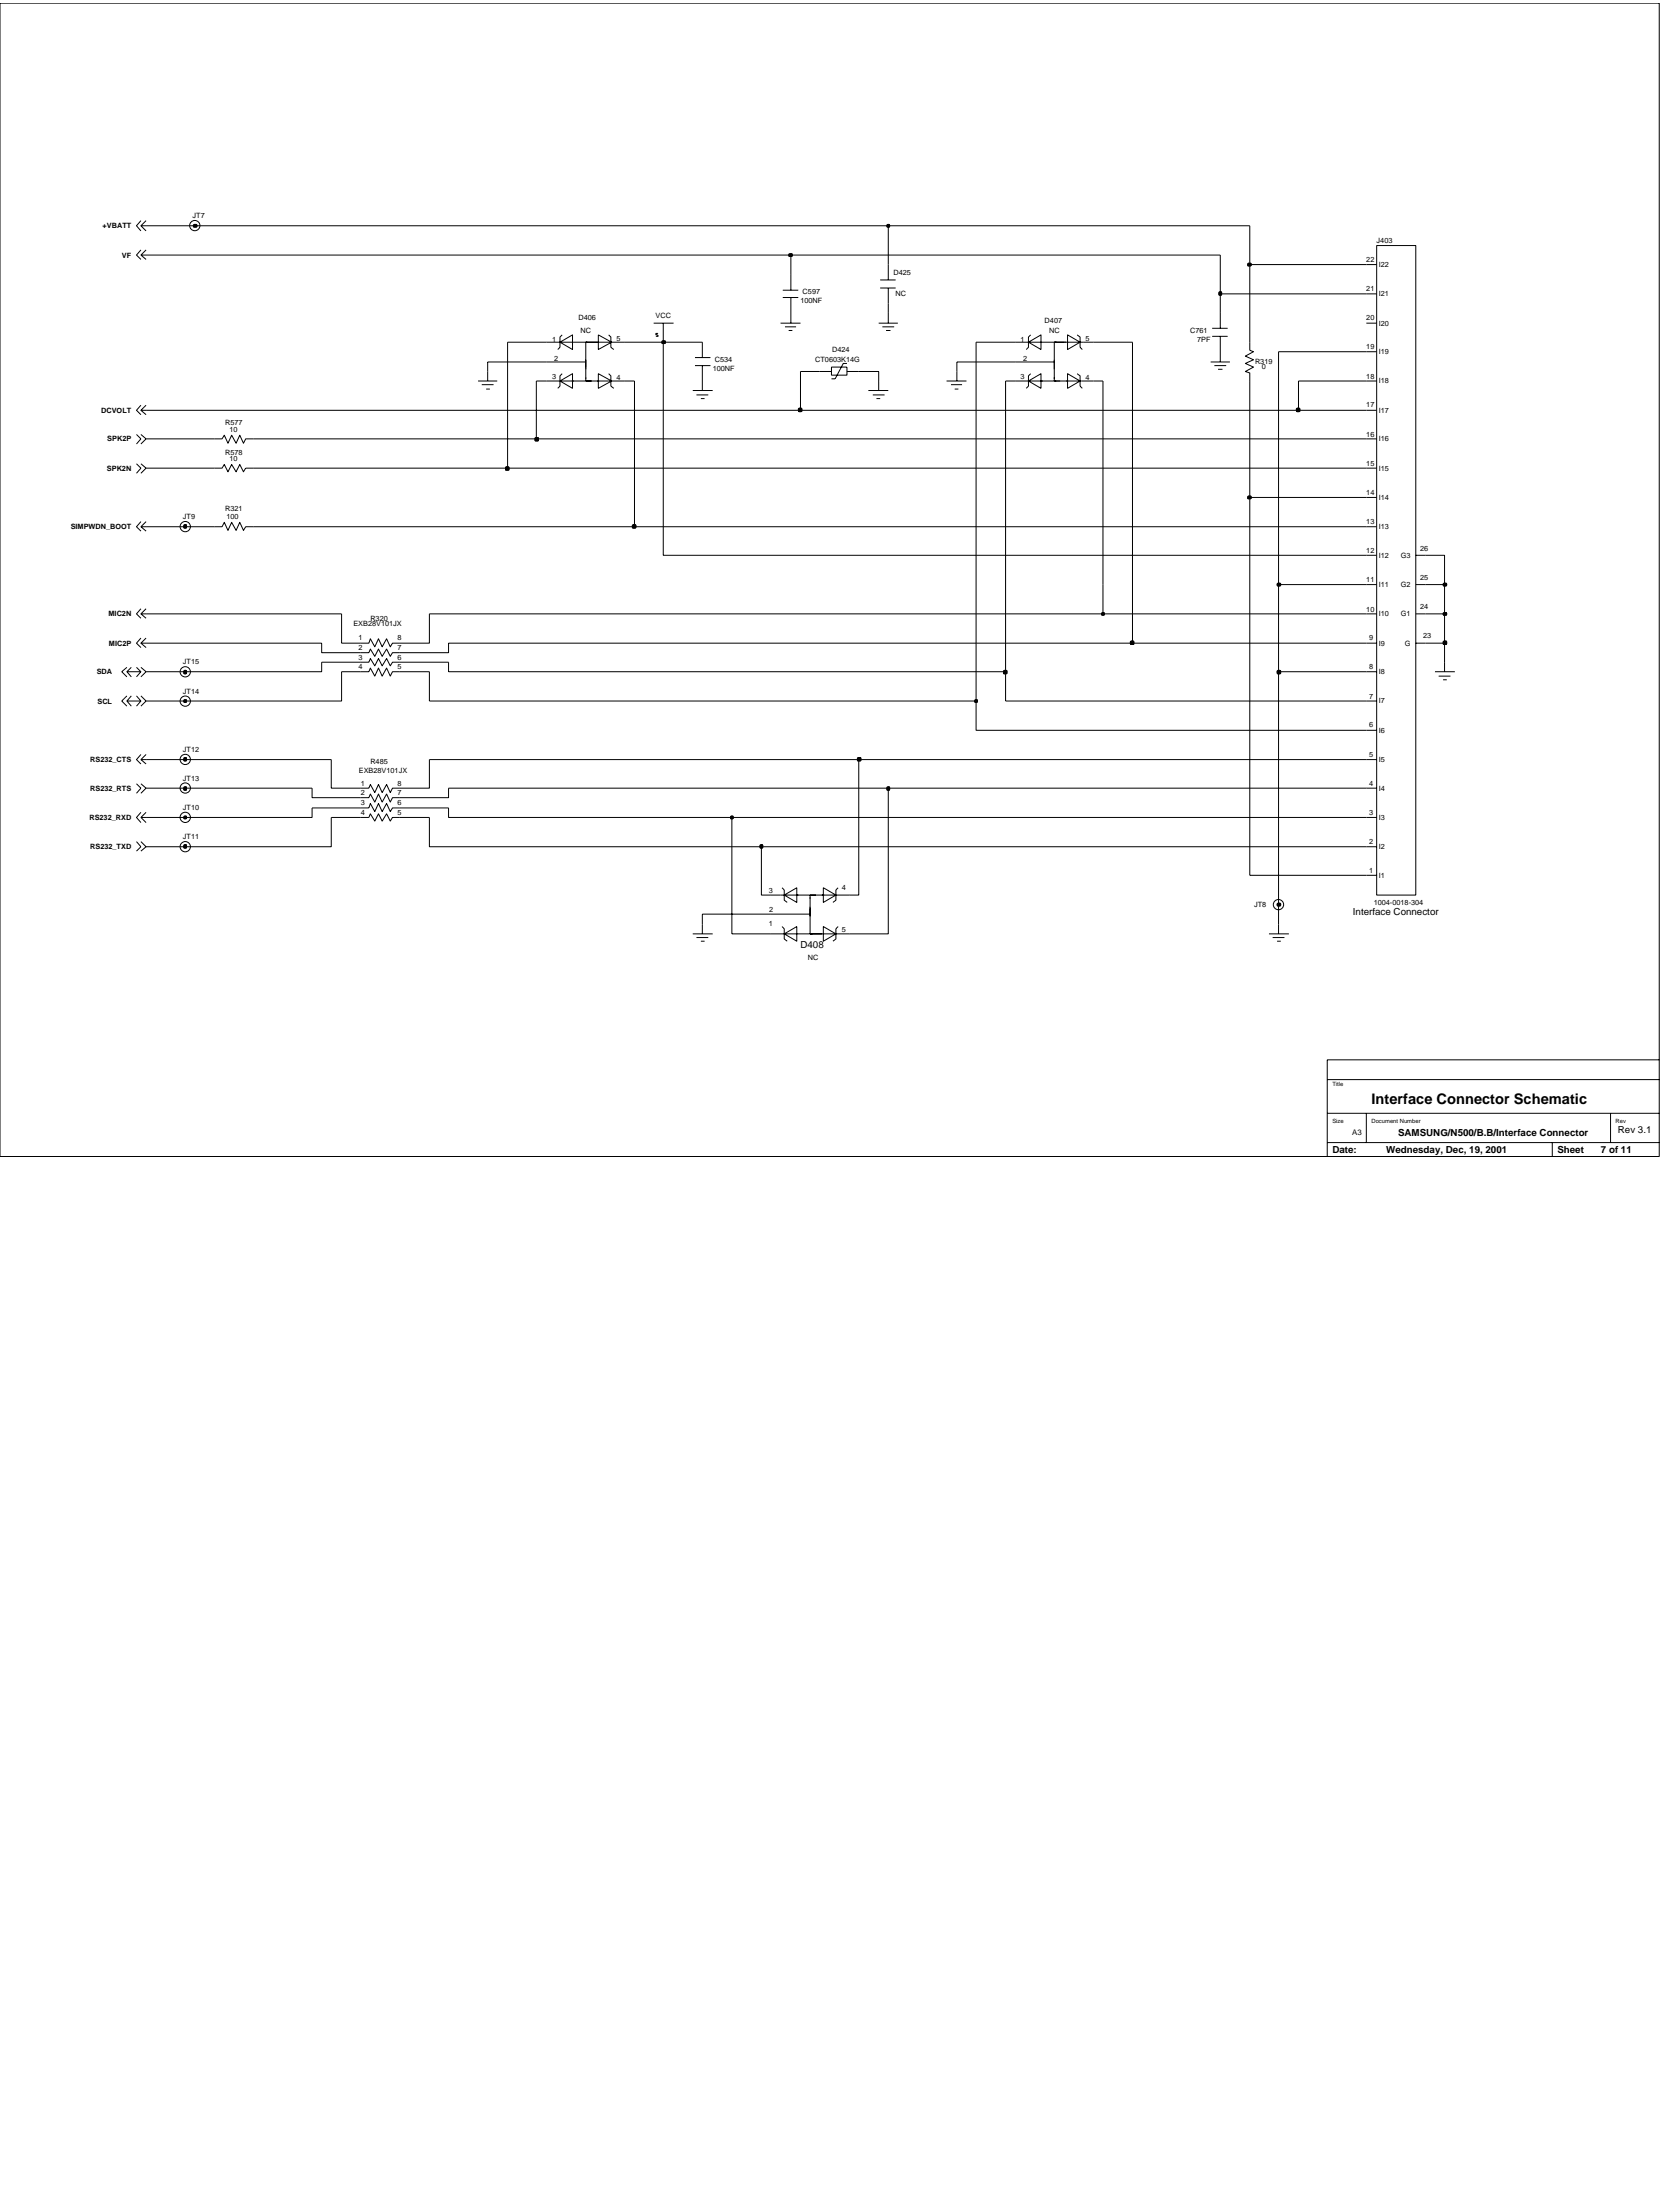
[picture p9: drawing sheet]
<svg xmlns="http://www.w3.org/2000/svg" width="192mm" height="254mm" viewBox="0 0 192 254" stroke-linecap="round" stroke-linejoin="round" font-family="sans-serif">
<g fill="none" stroke="#000" stroke-width=".12">
<path d="M16.3 28.9l-.5 .5 .5 .6M16.3 29.4l.6 .6M16.3 29.4h.6M16.3 25.5l-.5 .6 .5 .6M16.3 26.1h.6M16.9 25.5l-.6 .6 .6 .6M16.9 28.9l-.6 .5M63.1 39.5h9M64.6 39.5l1.5-.8v1.7zM64.9 38.7l-.3 .2v1.2l-.2 .3M67.6 39.5v4.5M69 38.7l1.6 .8-1.6 .9z"/>
<path d="M70.2 38.7l.3 .2v1.2l.3 .3M75.4 37.3h2.3M76.5 37.3v2.2M81.1 39.5v1.8M90.1 37.3h2.3M90.3 33.5h1.8M90.3 34.4h1.8M90.6 37.7h1.3M91 38.2h.4M91.3 31.6v1.9M91.3 34.4v2.9M101.4 37.3h2.2"/>
<path d="M101.6 33.3h1.8M101.6 32.3h1.8M101.8 37.7h1.4M102.3 38.2h.5M102.5 30.5v1.8M102.5 33.3v1.7M102.5 36.1v1.2M117.2 39.5h9M118.7 39.5l1.4-.8v1.7zM118.9 38.7l-.2 .2v1.2l-.3 .3M121.7 39.5v4.5M123.2 38.7l1.4 .8-1.4 .9z"/>
<path d="M124.3 38.7l.3 .2v1.2l.3 .3M139.9 37.9h1.8M139.9 38.8h1.8M140.8 36.1v1.8M140.8 38.8v3M144.2 39.5v.9l.5 .2-1 .5 1 .4-1 .5 1 .4-1 .5 .5 .2v.9M157.7 37.3h1.2M157.7 30.5h1.2M157.7 33.9h1.2M15.8 53.5l.5 .6-.5 .5M15.8 50.2l.5 .5-.5 .6M16.3 46.8l-.5 .6 .5 .5"/>
<path d="M16.3 47.4h.6M16.3 53.5l.6 .6-.6 .5M16.3 50.2l.6 .5-.6 .6M16.9 46.8l-.6 .6 .6 .5M24.8 50.7h.8l.3-.5 .4 1 .4-1 .5 1 .5-1 .4 1 .3-.5h.9M24.8 54.1h.8l.3-.5 .4 .9 .4-.9 .5 .9 .5-.9 .4 .9 .3-.4h.9M55.2 44h2.2M55.6 44.4h1.4M56.1 44.9h.4M56.3 42.9v1.1M63.1 44h9M63.1 41.8h4.5"/>
<path d="M64.6 44l1.5-.9v1.7zM64.9 43.1l-.3 .3v1.2l-.2 .2M69 43.1l1.6 .9-1.6 .8zM70.2 43.1l.3 .3v1.2l.3 .2M79.9 45.1h2.3M80.2 42.2h1.8M80.2 41.3h1.8M80.4 45.6h1.3M80.9 46h.4M81.1 42.2v2.9M94.6 42.9h1.4M96 42.4h1.7v.9h-1.7z"/>
<path d="M97.7 42h-.4l-.9 1.7h-.4M97.7 42.9h1.4M100.2 45.1h2.3M100.7 45.6h1.4M101.1 46h.5M101.4 44v1.1M109.2 44h2.3M109.7 44.4h1.3M110.2 44.9h.4M110.4 42.9v1.1M117.2 44h9M117.2 41.8h4.5"/>
<path d="M118.7 44l1.4-.9v1.7zM118.9 43.1l-.2 .3v1.2l-.3 .2M123.2 43.1l1.4 .9-1.4 .8zM124.3 43.1l.3 .3v1.2l.3 .2M139.7 41.8h2.2M140.1 42.2h1.4M140.6 42.6h.5M157.7 47.4h1.2M157.7 40.6h1.2M157.7 44h1.2M157.7 50.7h1.2M157.7 54.1h1.2"/>
<path d="M157.7 57.4h1.2M14.6 77.6h1.7M14.6 77l-.6 .6 .6 .5M15.2 77l-.6 .6 .6 .5M15.8 77l.5 .6-.5 .5M16.3 73.7l-.5 .6 .5 .5M16.3 74.3h.6M16.3 70.3l-.5 .6 .5 .5M16.3 70.9h.6M16.3 60.8h.6M16.3 60.2l-.5 .6 .5 .5M16.3 60.8l.6 .5"/>
<path d="M16.3 77l.6 .6-.6 .5M16.9 73.7l-.6 .6 .6 .5M16.9 70.3l-.6 .6 .6 .5M16.9 60.2l-.6 .6M24.8 60.8h.8l.3-.5 .4 .9 .4-.9 .5 .9 .5-.9 .4 .9 .3-.4h.9M41.6 74.3h1l.1-.6 .6 1 .4-1 .4 1 .5-1 .4 1 .3-.4h.8M41.6 75.4h1l.1-.5 .6 .9 .4-.9 .4 .9 .5-.9 .4 .9 .3-.4h.8M41.6 76.5h1l.1-.5 .6 .9 .4-.9 .4 .9 .5-.9 .4 .9 .3-.4h.8M41.6 77.6h1l.1-.5 .6 1 .4-1 .4 1 .5-1 .4 1 .3-.5h.8M157.7 74.3h1.2M157.7 70.9h1.2M157.7 77.6h1.2"/>
<path d="M157.7 67.5h1.2M157.7 60.8h1.2M157.7 64.1h1.2M163.4 74.3h1.1M163.4 70.9h1.1M163.4 67.5h1.1M163.4 64.1h1.1M165.6 77.6h2.3M166 78.1h1.4M166.5 78.5h.5M166.7 76.5v1.1M14.6 80.9h1.7"/>
<path d="M14.6 80.3l-.6 .6 .6 .6M15.2 80.3l-.6 .6 .6 .6M15.8 80.3l.5 .6-.5 .6M15.8 97.2l.5 .6-.5 .5M15.8 90.5l.5 .5-.5 .6M16.3 97.2l.6 .6-.6 .5M16.3 80.3l.6 .6-.6 .6M16.3 87.7h.6M16.3 94.4h.6M16.3 90.5l.6 .5-.6 .6M16.3 93.8l-.5 .6 .5 .6M16.3 94.4l.6 .6"/>
<path d="M16.3 87.1l-.5 .6 .5 .5M16.3 87.7l.6 .5M16.9 93.8l-.6 .6M16.9 87.1l-.6 .6M41.6 91h1l.1-.4 .6 .9 .4-.9 .4 .9 .5-.9 .4 .9 .3-.5h.8M41.6 92.1h1l.1-.4 .6 .9 .4-.9 .4 .9 .5-.9 .4 .9 .3-.5h.8M41.6 93.3h1l.1-.5 .6 .9 .4-.9 .4 .9 .5-.9 .4 .9 .3-.4h.8M41.6 94.4h1l.1-.4 .6 .8 .4-.8 .4 .8 .5-.8 .4 .8 .3-.4h.8M102.5 91v16.8h-18v-13.4M157.7 80.9h1.2M157.7 84.3h1.2M157.7 87.7h1.2"/>
<path d="M157.7 91h1.2M157.7 94.4h1.2M157.7 97.8h1.2M79.9 107.8h2.3M80.4 108.2h1.3M80.9 108.7h.4M89 103.3h9M90.2 107l.3 .2v1.2l.3 .3M90.2 102.5l.3 .2v1.2l.3 .3M90.5 107.8l1.5-.8v1.7zM90.5 103.3l1.5-.8v1.7zM93.5 105.5h-12.4v2.3"/>
<path d="M93.5 103.3v4.5M95 102.5l1.5 .8-1.5 .9zM95 107l1.5 .8-1.5 .9zM96.7 102.5l-.2 .2v1.2l-.4 .3M96.7 107l-.2 .2v1.2l-.4 .3M146.4 107.8h2.3M146.9 108.2h1.3M147.4 108.7h.4M147.5 104.4v3.4M157.7 101.1h1.2v-72.8h4.5v75h-4.5v-2.2"/>
<circle cx="22.5" cy="26" r=".59"/>
<circle cx="21.4" cy="60.8" r=".59"/>
<circle cx="21.4" cy="77.6" r=".59"/>
<circle cx="21.4" cy="97.8" r=".59"/>
<circle cx="21.4" cy="87.7" r=".59"/>
<circle cx="21.4" cy="81" r=".59"/>
<circle cx="21.4" cy="91" r=".59"/>
<circle cx="21.4" cy="94.4" r=".59"/>
<circle cx="147.5" cy="104.4" r=".59"/>
</g>
<path d="M147.5 104.4h.2v.1h-.2z" fill-rule="evenodd" fill="#c2c2c2" stroke="#000" stroke-width=".25"/>
<path d="M147.5 104.4h.2v.1h-.2z" fill="none" stroke="#000" stroke-width=".25"/>
<path d="M144.2 57.4v43.7h13.5M147.5 77.6v26.8M16.9 97.8h4.5M87.9 97.8v5.5h1.1M99.1 87.7v15.6h-1.1" fill="none" stroke="#000" stroke-width=".12"/>
<path d="M21.3 97.6h.2v.2h-.2z" fill-rule="evenodd" fill="#c2c2c2" stroke="#000" stroke-width=".25"/>
<path d="M21.3 97.6h.2v.2h-.2z" fill="none" stroke="#000" stroke-width=".25"/>
<path d="M38.2 94.4v3.4h-16.8M49.6 94.4v3.4h38.3" fill="none" stroke="#000" stroke-width=".12"/>
<path d="M87.8 97.6h.1v.2h-.1z" fill-rule="evenodd" fill="#c2c2c2" stroke="#000" stroke-width=".25"/>
<path d="M87.8 97.6h.1v.2h-.1z" fill="none" stroke="#000" stroke-width=".25"/>
<path d="M16.9 94.4h4.5M87.9 97.8h69.8" fill="none" stroke="#000" stroke-width=".12"/>
<path d="M21.3 94.3h.2v.2h-.2z" fill-rule="evenodd" fill="#c2c2c2" stroke="#000" stroke-width=".25"/>
<path d="M21.3 94.3h.2v.2h-.2z" fill="none" stroke="#000" stroke-width=".25"/>
<path d="M36 93.3v1.1h-14.6M38.2 94.4h3.4M46.1 94.4h3.5M51.8 93.3v1.1h32.7" fill="none" stroke="#000" stroke-width=".12"/>
<path d="M84.4 94.3h.1v.2h-.1z" fill-rule="evenodd" fill="#c2c2c2" stroke="#000" stroke-width=".25"/>
<path d="M84.4 94.3h.1v.2h-.1z" fill="none" stroke="#000" stroke-width=".25"/>
<path d="M16.9 91h4.5M36 91v1.1h5.6M36 93.3h5.6M46.1 93.3h5.7M51.8 91v1.1h-5.7M84.5 94.4h73.2" fill="none" stroke="#000" stroke-width=".12"/>
<path d="M21.3 90.9h.2v.3h-.2z" fill-rule="evenodd" fill="#c2c2c2" stroke="#000" stroke-width=".25"/>
<path d="M21.3 90.9h.2v.3h-.2z" fill="none" stroke="#000" stroke-width=".25"/>
<path d="M21.4 91h14.6M38.2 87.7v3.3h3.4M49.6 87.7v3.3h-3.5M51.8 91h50.7" fill="none" stroke="#000" stroke-width=".12"/>
<path d="M102.4 90.9h.2v.3h-.2z" fill-rule="evenodd" fill="#c2c2c2" stroke="#000" stroke-width=".25"/>
<path d="M102.4 90.9h.2v.3h-.2z" fill="none" stroke="#000" stroke-width=".25"/>
<path d="M16.9 87.7h4.5M102.5 91h55.2" fill="none" stroke="#000" stroke-width=".12"/>
<path d="M21.3 87.5h.2v.3h-.2z" fill-rule="evenodd" fill="#c2c2c2" stroke="#000" stroke-width=".25"/>
<path d="M21.3 87.5h.2v.3h-.2z" fill="none" stroke="#000" stroke-width=".25"/>
<path d="M21.4 87.7h16.8M49.6 87.7h49.5" fill="none" stroke="#000" stroke-width=".12"/>
<path d="M99 87.5h.3v.3h-.3z" fill-rule="evenodd" fill="#c2c2c2" stroke="#000" stroke-width=".25"/>
<path d="M99 87.5h.3v.3h-.3z" fill="none" stroke="#000" stroke-width=".25"/>
<path d="M16.9 80.9h4.5M99.1 87.7h58.6M112.6 80.9v3.4h45.1" fill="none" stroke="#000" stroke-width=".12"/>
<path d="M21.3 80.9h.2v.1h-.2z" fill-rule="evenodd" fill="#c2c2c2" stroke="#000" stroke-width=".25"/>
<path d="M21.3 80.9h.2v.1h-.2z" fill="none" stroke="#000" stroke-width=".25"/>
<path d="M39.4 77.6v3.3h-18M49.6 77.6v3.3h63" fill="none" stroke="#000" stroke-width=".12"/>
<path d="M112.6 80.9h.1v.1h-.1z" fill-rule="evenodd" fill="#c2c2c2" stroke="#000" stroke-width=".25"/>
<path d="M112.6 80.9h.1v.1h-.1z" fill="none" stroke="#000" stroke-width=".25"/>
<path d="M112.6 39.5v41.4M16.9 77.6h4.5M116 77.6v3.3h41.7" fill="none" stroke="#000" stroke-width=".12"/>
<path d="M21.3 77.5h.2v.2h-.2z" fill-rule="evenodd" fill="#c2c2c2" stroke="#000" stroke-width=".25"/>
<path d="M21.3 77.5h.2v.2h-.2z" fill="none" stroke="#000" stroke-width=".25"/>
<path d="M37.1 76.5v1.1h-15.7M39.4 77.6h2.2M46.1 77.6h3.5M51.8 76.5v1.1h64.2" fill="none" stroke="#000" stroke-width=".12"/>
<path d="M115.9 77.5h.2v.2h-.2z" fill-rule="evenodd" fill="#c2c2c2" stroke="#000" stroke-width=".25"/>
<path d="M115.9 77.5h.2v.2h-.2z" fill="none" stroke="#000" stroke-width=".25"/>
<path d="M116 44v33.6" fill="none" stroke="#000" stroke-width=".12"/>
<path d="M147.5 77.5h.2v.2h-.2z" fill-rule="evenodd" fill="#c2c2c2" stroke="#000" stroke-width=".25"/>
<path d="M147.5 77.5h.2v.2h-.2z" fill="none" stroke="#000" stroke-width=".25"/>
<path d="M16.9 74.3h20.2v1.1h4.5M37.1 76.5h4.5M39.4 70.9v3.4h2.2M46.1 76.5h5.7M49.6 70.9v3.4h-3.5M130.7 74.3h-78.9v1.1h-5.7M147.5 67.5v10.1h10.2M166.7 74.3v2.2" fill="none" stroke="#000" stroke-width=".12"/>
<path d="M130.5 74.1h.3v.2h-.3z" fill-rule="evenodd" fill="#c2c2c2" stroke="#000" stroke-width=".25"/>
<path d="M130.5 74.1h.3v.2h-.3z" fill="none" stroke="#000" stroke-width=".25"/>
<path d="M130.7 39.5v34.8h27M164.5 74.3h2.2" fill="none" stroke="#000" stroke-width=".12"/>
<path d="M166.6 74.1h.3v.2h-.3z" fill-rule="evenodd" fill="#c2c2c2" stroke="#000" stroke-width=".25"/>
<path d="M166.6 74.1h.3v.2h-.3z" fill="none" stroke="#000" stroke-width=".25"/>
<path d="M16.9 70.9h22.5M49.6 70.9h77.7M166.7 70.9v3.4" fill="none" stroke="#000" stroke-width=".12"/>
<path d="M127.2 70.8h.2v.2h-.2z" fill-rule="evenodd" fill="#c2c2c2" stroke="#000" stroke-width=".25"/>
<path d="M127.2 70.8h.2v.2h-.2z" fill="none" stroke="#000" stroke-width=".25"/>
<path d="M127.3 67.5v3.4h30.4M164.5 70.9h2.2" fill="none" stroke="#000" stroke-width=".12"/>
<path d="M166.6 70.8h.3v.2h-.3z" fill-rule="evenodd" fill="#c2c2c2" stroke="#000" stroke-width=".25"/>
<path d="M166.6 70.8h.3v.2h-.3z" fill="none" stroke="#000" stroke-width=".25"/>
<path d="M127.3 44v23.5M166.7 67.5v3.4" fill="none" stroke="#000" stroke-width=".12"/>
<path d="M147.5 67.4h.2v.2h-.2z" fill-rule="evenodd" fill="#c2c2c2" stroke="#000" stroke-width=".25"/>
<path d="M147.5 67.4h.2v.2h-.2z" fill="none" stroke="#000" stroke-width=".25"/>
<path d="M147.5 40.6v26.9h10.2M164.5 67.5h2.2" fill="none" stroke="#000" stroke-width=".12"/>
<path d="M166.6 67.4h.3v.2h-.3z" fill-rule="evenodd" fill="#c2c2c2" stroke="#000" stroke-width=".25"/>
<path d="M166.6 67.4h.3v.2h-.3z" fill="none" stroke="#000" stroke-width=".25"/>
<path d="M76.5 39.5v24.6h81.2M16.9 60.8h4.5M164.5 64.1h2.2v3.4" fill="none" stroke="#000" stroke-width=".12"/>
<path d="M21.3 60.6h.2v.3h-.2z" fill-rule="evenodd" fill="#c2c2c2" stroke="#000" stroke-width=".25"/>
<path d="M21.3 60.6h.2v.3h-.2z" fill="none" stroke="#000" stroke-width=".25"/>
<path d="M21.4 60.8h3.4M29.3 60.8h43.9" fill="none" stroke="#000" stroke-width=".12"/>
<path d="M73 60.6h.3v.3h-.3z" fill-rule="evenodd" fill="#c2c2c2" stroke="#000" stroke-width=".25"/>
<path d="M73 60.6h.3v.3h-.3z" fill="none" stroke="#000" stroke-width=".25"/>
<path d="M73.2 44v16.8h84.5" fill="none" stroke="#000" stroke-width=".12"/>
<path d="M144.1 57.3h.2v.2h-.2z" fill-rule="evenodd" fill="#c2c2c2" stroke="#000" stroke-width=".25"/>
<path d="M144.1 57.3h.2v.2h-.2z" fill="none" stroke="#000" stroke-width=".25"/>
<path d="M16.9 54.1h7.9M29.3 54.1h29.3M144.2 44v13.4h13.5" fill="none" stroke="#000" stroke-width=".12"/>
<path d="M58.4 54h.3v.2h-.3z" fill-rule="evenodd" fill="#c2c2c2" stroke="#000" stroke-width=".25"/>
<path d="M58.4 54h.3v.2h-.3z" fill="none" stroke="#000" stroke-width=".25"/>
<path d="M58.6 39.5v14.6h99.1M16.9 50.7h7.9M29.3 50.7h32.6" fill="none" stroke="#000" stroke-width=".12"/>
<path d="M61.8 50.6h.3v.2h-.3z" fill-rule="evenodd" fill="#c2c2c2" stroke="#000" stroke-width=".25"/>
<path d="M61.8 50.6h.3v.2h-.3z" fill="none" stroke="#000" stroke-width=".25"/>
<path d="M16.9 47.4h75.5M61.9 44v6.7h95.8" fill="none" stroke="#000" stroke-width=".12"/>
<path d="M92.2 47.2h.3v.3h-.3z" fill-rule="evenodd" fill="#c2c2c2" stroke="#000" stroke-width=".25"/>
<path d="M92.2 47.2h.3v.3h-.3z" fill="none" stroke="#000" stroke-width=".25"/>
<path d="M92.4 42.9v4.5h57.4" fill="none" stroke="#000" stroke-width=".12"/>
<path d="M149.7 47.2h.2v.3h-.2z" fill-rule="evenodd" fill="#c2c2c2" stroke="#000" stroke-width=".25"/>
<path d="M149.7 47.2h.2v.3h-.2z" fill="none" stroke="#000" stroke-width=".25"/>
<path d="M58.6 39.5h4.5M72.1 39.5h4.4M61.9 44h1.2M63.1 41.8h-6.8v1.1M72.1 44h1.1M92.4 42.9h2.2M99.1 42.9h2.3v1.1M116 44h1.2M117.2 41.8h-6.8v1.1M126.2 44h1.1M147.5 40.6h10.2M157.7 44h-7.9v3.4h7.9" fill="none" stroke="#000" stroke-width=".12"/>
<path d="M76.5 39.4h.2v.2h-.2z" fill-rule="evenodd" fill="#c2c2c2" stroke="#000" stroke-width=".25"/>
<path d="M76.5 39.4h.2v.2h-.2z" fill="none" stroke="#000" stroke-width=".25"/>
<path d="M76.5 39.5h4.6M102.5 35v1.1M112.6 39.5h4.6M126.2 39.5h4.5M140.8 33.9v2.2M144.2 30.5v9" fill="none" stroke="#000" stroke-width=".12"/>
<path d="M140.7 33.8h.2v.2h-.2z" fill-rule="evenodd" fill="#c2c2c2" stroke="#000" stroke-width=".25"/>
<path d="M140.7 33.8h.2v.2h-.2z" fill="none" stroke="#000" stroke-width=".25"/>
<path d="M91.3 29.4v2.2M102.5 26.1v4.4M140.8 29.4v4.5h16.9" fill="none" stroke="#000" stroke-width=".12"/>
<path d="M144.1 30.5h.2v.1h-.2z" fill-rule="evenodd" fill="#c2c2c2" stroke="#000" stroke-width=".25"/>
<path d="M144.1 30.5h.2v.1h-.2z" fill="none" stroke="#000" stroke-width=".25"/>
<path d="M16.9 29.4h74.4M144.2 26.1v4.4h13.5" fill="none" stroke="#000" stroke-width=".12"/>
<path d="M91.1 29.4h.3v.1h-.3z" fill-rule="evenodd" fill="#c2c2c2" stroke="#000" stroke-width=".25"/>
<path d="M91.1 29.4h.3v.1h-.3z" fill="none" stroke="#000" stroke-width=".25"/>
<path d="M16.9 26.1h5.6M91.3 29.4h49.5" fill="none" stroke="#000" stroke-width=".12"/>
<path d="M22.4 26h.2v.2h-.2z" fill-rule="evenodd" fill="#c2c2c2" stroke="#000" stroke-width=".25"/>
<path d="M22.4 26h.2v.2h-.2z" fill="none" stroke="#000" stroke-width=".25"/>
<path d="M22.5 26.1h80" fill="none" stroke="#000" stroke-width=".12"/>
<path d="M102.4 26h.2v.2h-.2z" fill-rule="evenodd" fill="#c2c2c2" stroke="#000" stroke-width=".25"/>
<path d="M102.4 26h.2v.2h-.2z" fill="none" stroke="#000" stroke-width=".25"/>
<path d="M0 .4h191.5v133.1h-191.5zM75.9 38.5h-.2v.2h.2v.1h-.2M102.5 26.1h41.7M153.2 131.9h38.3M153.2 128.5h38.3M153.2 124.6h38.3M157.7 128.5v3.4M179.1 131.9v1.6M185.9 128.5v3.4M191.5 122.4h-38.3v11.1" fill="none" stroke="#000" stroke-width=".12"/>
<text font-size="1.7" x="158.3" y="127.4">Interface Connector Schematic</text>
<g font-size="1.1">
<text x="156.1" y="105.7">Interface Connector</text>
<text x="92.4" y="109.4">D408</text>
<text x="161.3" y="131.1">SAMSUNG/N500/B.B/Interface Connector</text>
<text x="186.7" y="130.9">Rev 3.1</text>
<text x="153.8" y="133.2">Date:</text>
<text x="160" y="133.2">Wednesday, Dec, 19, 2001</text>
<text x="179.7" y="133.2">Sheet</text>
<text x="184.7" y="133.2">7 of 11</text>
</g>
<text font-size=".9" x="156.1" y="131">A3</text>
<g font-size=".8">
<text x="11.8" y="26.4">+VBATT</text>
<text x="14.1" y="29.7">VF</text>
<text x="22.2" y="25.2">JT7</text>
<text x="158.9" y="28">J403</text>
<text x="92.4" y="35">100NF</text>
<text x="92.6" y="33.9">C597</text>
<text x="103.1" y="31.7">D425</text>
<text x="103.4" y="34.2">NC</text>
<text x="157.7" y="33.6">21</text>
<text x="157.7" y="30.3">22</text>
<text x="159.1" y="34.2">I21</text>
<text x="159.1" y="30.8">I22</text>
<text x="63.7" y="39.5">1</text>
<text x="63.9" y="41.7">2</text>
<text x="66.7" y="37">D406</text>
<text x="67" y="38.4">NC</text>
<text x="71.1" y="39.4">5</text>
<text x="75.6" y="36.7">VCC</text>
<text x="82.5" y="41.8">C534</text>
<text x="94.1" y="41.8">CT0603K14G</text>
<text x="96" y="40.7">D424</text>
<text x="117.8" y="39.5">1</text>
<text x="118.1" y="41.7">2</text>
<text x="120.6" y="37.3">D407</text>
<text x="121.1" y="38.4">NC</text>
<text x="125.3" y="39.4">5</text>
<text x="137.3" y="38.4">C761</text>
<text x="138.2" y="39.5">7PF</text>
<text x="157.7" y="40.3">19</text>
<text x="157.7" y="37">20</text>
<text x="159.1" y="40.9">I19</text>
<text x="159.1" y="37.6">I20</text>
<text x="11.7" y="47.7">DCVOLT</text>
<text x="63.7" y="43.7">3</text>
<text x="71.1" y="43.9">4</text>
<text x="82.2" y="42.9">100NF</text>
<text x="117.8" y="43.7">3</text>
<text x="125.3" y="43.9">4</text>
<text x="144.8" y="42">R319</text>
<text x="145.6" y="42.6">0</text>
<text x="157.7" y="47">17</text>
<text x="157.7" y="43.7">18</text>
<text x="159.1" y="47.6">I17</text>
<text x="159.1" y="44.3">I18</text>
<text x="12.4" y="51">SPK2P</text>
<text x="26" y="52.5">R578</text>
<text x="26" y="49.1">R577</text>
<text x="26.5" y="53.2">10</text>
<text x="26.5" y="49.9">10</text>
<text x="157.7" y="50.4">16</text>
<text x="157.7" y="53.8">15</text>
<text x="159.1" y="50.9">I16</text>
<text x="12.3" y="54.3">SPK2N</text>
<text x="21.1" y="60">JT9</text>
<text x="26" y="58.9">R321</text>
<text x="26.1" y="60">100</text>
<text x="157.7" y="57.2">14</text>
<text x="159.1" y="57.7">I14</text>
<text x="159.1" y="54.3">I15</text>
<text x="8.2" y="61.1">SIMPWDN_BOOT</text>
<text x="157.7" y="63.8">12</text>
<text x="157.7" y="60.5">13</text>
<text x="159.1" y="64.4">I12</text>
<text x="159.1" y="61.1">I13</text>
<text x="161.7" y="64.4">G3</text>
<text x="163.9" y="63.6">26</text>
<text x="12.5" y="71.2">MIC2N</text>
<text x="42.7" y="71.7">R320</text>
<text x="157.7" y="70.6">10</text>
<text x="157.7" y="67.2">11</text>
<text x="159.1" y="71.2">I10</text>
<text x="159.1" y="67.8">I11</text>
<text x="161.7" y="71.2">G1</text>
<text x="161.7" y="67.8">G2</text>
<text x="163.9" y="70.3">24</text>
<text x="163.9" y="67">25</text>
<text x="11.2" y="77.8">SDA</text>
<text x="12.6" y="74.5">MIC2P</text>
<text x="21.1" y="76.7">JT15</text>
<text x="40.8" y="72.3">EXB28V101JX</text>
<text x="41.4" y="73.9">1</text>
<text x="41.4" y="75.1">2</text>
<text x="41.4" y="76.2">3</text>
<text x="41.4" y="77.3">4</text>
<text x="45.9" y="73.9">8</text>
<text x="45.9" y="77.3">5</text>
<text x="45.9" y="76.2">6</text>
<text x="45.9" y="75.1">7</text>
<text x="158" y="77.3">8</text>
<text x="158" y="73.9">9</text>
<text x="159.1" y="77.8">I8</text>
<text x="159.1" y="74.5">I9</text>
<text x="162.1" y="74.5">G</text>
<text x="164.2" y="73.6">23</text>
<text x="11.2" y="81.2">SCL</text>
<text x="21.1" y="80.1">JT14</text>
<text x="158" y="84">6</text>
<text x="158" y="80.7">7</text>
<text x="159.1" y="81.2">I7</text>
<text x="10.4" y="88">RS232_CTS</text>
<text x="21.1" y="86.8">JT12</text>
<text x="41.4" y="89.3">EXB28V101JX</text>
<text x="42.7" y="88.3">R485</text>
<text x="158" y="87.4">5</text>
<text x="159.1" y="88">I5</text>
<text x="159.1" y="84.6">I6</text>
<text x="10.3" y="94.7">RS232_RXD</text>
<text x="10.4" y="91.3">RS232_RTS</text>
<text x="21.1" y="93.5">JT10</text>
<text x="21.1" y="90.1">JT13</text>
<text x="41.6" y="90.7">1</text>
<text x="41.6" y="91.8">2</text>
<text x="41.6" y="92.9">3</text>
<text x="41.6" y="94.1">4</text>
<text x="45.9" y="94.1">5</text>
<text x="45.9" y="92.9">6</text>
<text x="45.9" y="91.8">7</text>
<text x="45.9" y="90.7">8</text>
<text x="158" y="94.1">3</text>
<text x="158" y="90.7">4</text>
<text x="159.1" y="94.7">I3</text>
<text x="159.1" y="91.3">I4</text>
<text x="10.4" y="98">RS232_TXD</text>
<text x="21.1" y="96.9">JT11</text>
<text x="158" y="97.4">2</text>
<text x="158" y="100.8">1</text>
<text x="159.1" y="98">I2</text>
<text x="159.1" y="101.3">I1</text>
<text x="88.7" y="106.9">1</text>
<text x="88.7" y="103.1">3</text>
<text x="88.8" y="105.3">2</text>
<text x="97.1" y="102.7">4</text>
<text x="97.1" y="107.6">5</text>
<text x="144.7" y="104.7">JT8</text>
<text x="158.5" y="104.4">1004-0018-304</text>
<text x="93.2" y="110.9">NC</text>
</g>
<g font-size=".7">
<text x="153.8" y="125.4">Title</text>
<text x="153.8" y="129.6">Size</text>
<text x="158.3" y="129.6">Document Number</text>
<text x="186.4" y="129.6">Rev</text>
</g>
</svg>
